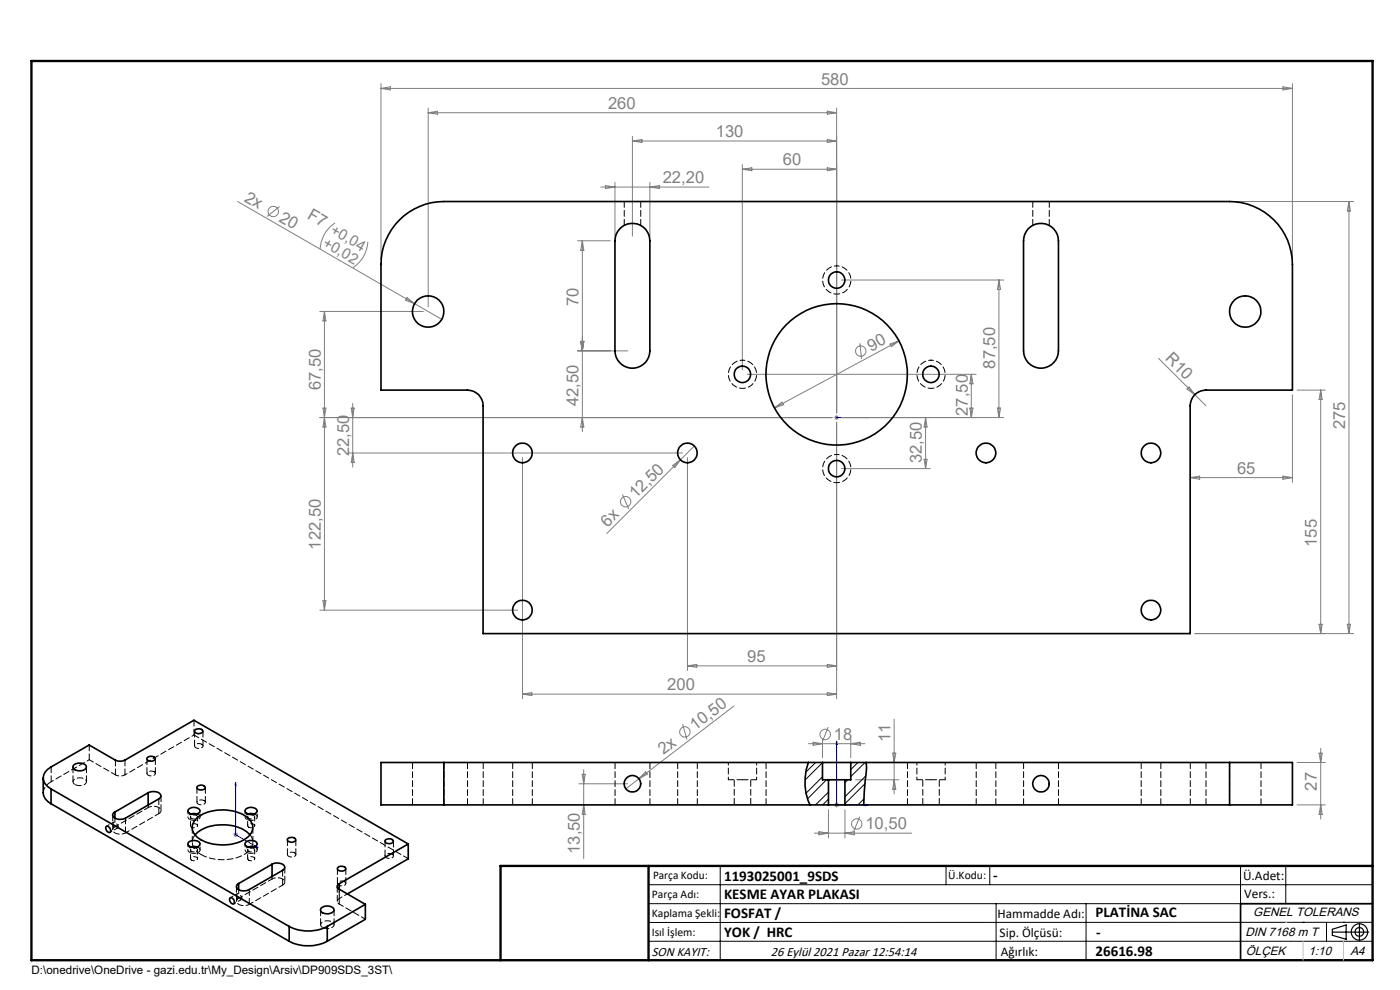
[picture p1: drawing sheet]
<svg xmlns="http://www.w3.org/2000/svg" width="297mm" height="210mm" viewBox="0 0 297 210" stroke-linecap="round" stroke-linejoin="round" font-family="sans-serif">
<g fill="none" stroke="#808080" stroke-width=".21">
<path d="M80.8 17.7v37.4M80.8 18.8h193.4M80.8 18.8l2-.4v.7zM272.2 18.4l2 .4-2 .3zM274.2 17.7v37.4M90.8 22.9v42.2M90.8 23.9h86.7M90.8 23.9l2-.3v.6zM127.5 39.7h22.9M128.4 39.4l2.1 .3-2.1 .3zM130.5 38.7v11.4M134.2 28.9v21.2"/>
<path d="M134.2 29.9h43.3M134.2 29.9l2-.3v.6zM137.9 38.7v11.4M137.9 39.7l2-.3v.6zM157.5 34.9v43.5M157.5 35.9h20M157.5 35.9l2-.3v.6zM175.5 35.6l2 .3-2 .3zM175.5 23.6l2 .3-2 .3zM175.5 29.6l2 .3-2 .3zM177.5 22.9v64.7M50.4 42.7l43.3 25.1"/>
<path d="M59.3 43.8l-2.6 2.1M71.1 47.3a6.9 6.9 0 0 0-3.2 5.5M78 51.3a7.1 7.1 0 0 1-3.1 5.5M122.5 51.1h7M123.5 51.1v40.5M123.5 51.1l.4 2h-.7zM178.5 59.4h34.4M211.9 59.4v29.2M211.9 59.4l.4 2h-.7zM261.8 42.7h25.4M286.2 42.7v91.7M286.2 42.7l.3 2.1h-.7z"/>
<path d="M67.8 66.1h22M68.8 66.1v63.3M68.8 66.1l.3 2h-.6zM86.4 63.1l1.5 1.3-1.9-.7zM122.5 74.4h10.7M123.2 72.4h.7l-.4 2zM158.5 79.4h48.6M182.4 72.8l.4 3.4M188.8 73l1.9-.7-1.6 1.2zM190.7 72.3l-26.4 14.2M206.1 79.4v9.2M206.1 79.4l.3 2h-.7z"/>
<path d="M245.8 76l10 10.1M67.8 88.6h108.7M68.5 86.6h.6l-.6 4h.6zM73.8 96.1h71M74.5 86.6h.6l-.3 2zM74.8 85.6v13.5M74.8 96.1l.3 2h-.6zM110.8 97.1v51.1M123.5 88.6l.4 2h-.7zM142.7 98.7l1.7-1.2-1.2 1.7zM145.8 97.1v45.1M147.3 94.6l-18.6 18.6"/>
<path d="M164.3 86.5l1.6-1.2 .3 .6zM177 88.6h1M177.1 88.2l.7 .7M177.5 88.1v1M177.5 89.6v58.6M177.8 88.2l-.7 .7M178.5 88.6h34.4M178.5 99.4h18.8M196 97.4h.7l-.3 2zM196.4 88.6l.3 2h-.7zM196.4 88.6v10.8M205.7 86.6h.7l-.3 2z"/>
<path d="M211.6 86.6h.7l-.4 2zM252.3 82.1l1.2 1.6-1.7-1.2zM274.2 83.7v18.6M275.2 82.8h6M280.2 82.8v51.6M280.2 82.8l.3 1.9h-.7zM132 104.9l1.4 3.1M252.5 101.3h21.7M252.5 101.3l2-.3v.7zM272.2 101l2 .3-2 .4zM67.8 129.4h42M68.5 127.4h.6l-.3 2z"/>
<path d="M253.5 134.4h33.7M279.8 132.4h.7l-.3 2zM285.8 132.4h.7l-.3 2zM110.8 147.2h66.7M110.8 147.2l2-.3v.7zM144.8 153.6l.9 3.3M145.8 141.2h31.7M145.8 141.2l2-.3v.7zM155.7 149.7l-20.2 15.5M171.5 157.8h12M172.5 157.4l2 .4-2 .3zM174.5 156.8v4"/>
<path d="M175.5 140.9l2 .3-2 .4zM175.5 146.9l2 .3-2 .4zM175.7 154.2l-1.3 3.2M180.5 156.8v4M180.5 157.8l2-.4v.7zM189.4 159.8h.6l-.3 1.9zM189.7 152.6v15.8M279.8 159.8h.7l-.3 1.9zM280.2 158.7v15M49.5 177.1h1M49.6 176.7l.7 .7M50 176.6v1"/>
<path d="M50.3 176.7l-.7 .7M122.8 166.3h10.4M123.5 164.2h.6l-.3 2.1zM123.8 170.7l.3 2h-.6zM123.8 163.3v18.8M135.5 165.2l-2.7 2.1M136.9 163.7l.4 .5-1.8 1zM172.8 176.7h20.6M173.7 176.4l2.1 .3-2.1 .4zM175.8 171.8v6M177 170.7h1M177.1 170.4l.7 .7"/>
<path d="M177.5 170.2v1.1M177.8 170.4l-.7 .7M179.2 171.8v6M179.2 176.7l2.1-.3v.7zM181.5 165.4h9.2M182.4 173.2l-1.3 3.1M189.7 165.4l.3 2h-.6zM275.2 170.7h6M275.2 161.7h6M280.2 170.7l.3 2h-.7z"/>
<circle cx="58" cy="44.9" r="1.1"/>
<circle cx="182.6" cy="74.5" r="1.11"/>
<circle cx="132.7" cy="106.4" r="1.11"/>
<circle cx="145.3" cy="155.2" r="1.1"/>
<circle cx="175.1" cy="155.8" r="1.11"/>
<circle cx="181.8" cy="174.8" r="1.09"/>
</g>
<g fill="none" stroke="#000" stroke-width=".25">
<path d="M282.6 197.7h7.8M282.6 197.1l3-.9v3l-3-.8zM288.4 195.8v3.8M106.2 203.7h185"/>
<circle cx="288.4" cy="197.7" r="1.74"/>
<circle cx="288.4" cy="197.7" r=".93"/>
</g>
<path d="M177.3 88.6h.4zM177.5 88.6h.1M177.5 88.6h6.8M184.3 88.6h-.7h.7M177.5 157.2l.2 .7h-.4zM177.5 157.2v13.5h6.8M50 166v11.1l4.8 2.7M50 166l.1 .6-.3-.1zM54.3 179.4l.5 .4-.5-.1zM183.6 170.6l.7 .1-.7 .2z" fill="none" stroke="#00f" stroke-width=".21"/>
<g fill="none" stroke="#000" stroke-width=".21">
<path d="M137.6 187.7h153.6M137.6 191.7h153.6M137.6 199.7h153.6M152.8 183.7v20M200.7 183.7v4M210 183.7v4M211.3 191.7v12M230.4 191.7v12M263.2 183.7v20M272.8 183.7v8M276.4 195.6h.1M281.4 195.6v4.1"/>
<path d="M285 195.6h.1M291.2 195.6l-153.6 .1"/>
</g>
<path d="M291.2 191.7h-28v12" fill="none" stroke="#000" stroke-width=".35"/>
<path d="M6.7 12.9h284.5v190.8h-284.5zM137.6 183.7v20M291.2 183.7h-185v20" fill="none" stroke="#000" stroke-width=".5"/>
<path d="M276.4 199.7v4M285 199.7v4" fill="none" stroke="#c0c0c0" stroke-width=".21"/>
<path d="M272.8 195.6h.1" fill="none" stroke="#c0c0c0" stroke-width=".25"/>
<g fill="#00f">
<path d="M183.6 88.6h.7zM177.3 88.6h.4z"/>
<path d="M54.3 179.4l.5 .4-.5-.1zM50 166l.1 .6-.3-.1z"/>
<path d="M183.6 170.6l.7 .1-.7 .2zM177.5 157.2l.2 .7h-.4z"/>
</g>
<g fill="none" stroke="#000" stroke-width=".35">
<path d="M84.7 46.7a13.4 13.4 0 0 1 9.5-4h166.6a13.4 13.4 0 0 1 13.4 13.4v26.7h-18.4a3.3 3.3 0 0 0-3.3 3.3v48.3h-150v-48.3a3.3 3.3 0 0 0-3.3-3.3h-18.4v-26.7a13.3 13.3 0 0 1 3.9-9.4zM131.4 48.6a3.7 3.7 0 0 1 4.1-1 3.7 3.7 0 0 1 2.4 3.5v23.3a3.7 3.7 0 0 1-3.7 3.7 3.7 3.7 0 0 1-3.7-3.7v-23.3a3.6 3.6 0 0 1 .9-2.5zM218.1 48.6a3.7 3.7 0 0 1 4.1-1 3.7 3.7 0 0 1 2.3 3.5v23.3a3.7 3.7 0 0 1-3.7 3.7 3.7 3.7 0 0 1-3.7-3.7v-23.3a3.8 3.8 0 0 1 1-2.5zM41.3 154.9a1.01 1.01 0 0 1 1.7 .3 1.07 1.07 0 0 1-1.7-.1zM9.2 165v3.2a2.78 2.78 0 0 0 1.6 2.3M10.8 167.3a2.46 2.46 0 0 1-1.6-2.3 2.46 2.46 0 0 1 1.6-2.3l8.1-4.7 5.6 3.2a2.49 2.49 0 0 0 2 0l14.6-8.4 45.5 26.2M10.8 167.3l50.5 29.2M10.8 167.3v3.2M10.8 170.5l50.5 29.2M15.7 162.3a1.88 1.88 0 0 1 2.6 .3 1.5 1.5 0 0 1-2.2 .8 .64 .64 0 0 1-.6-.4 .64 .64 0 0 1 .2-.7zM22.5 175.4a.78 .78 0 0 1 .8 .3 .78 .78 0 0 1 0 .9 .9 .9 0 0 1-.8-1.2zM24.4 172.3v1.3"/>
<path d="M31.2 160.7a1.2 1.2 0 0 1 1.7 .2 1.02 1.02 0 0 1-1.7 .1zM31.4 168.2a2.03 2.03 0 0 1 2.7 .5v.3l-.4 .5-7.1 4.1a2.03 2.03 0 0 1-2.7-.6l.1-.5 .4-.2M31.4 168.2l-7 4.1M31.4 168.2v2.5M40.1 178.6a1.7 1.7 0 0 1 2.3 .4 1.49 1.49 0 0 1-2.3 .4l-.2-.4zM40.1 171.6a1.62 1.62 0 0 1 2.3 .4 1.41 1.41 0 0 1-2 .6 .58 .58 0 0 1-.5-.4 .58 .58 0 0 1 .2-.6zM40.5 179.7h1.3M40.5 172.7h1.3M41.4 177.1a9.1 9.1 0 0 1 9.2-1.6l1.7 .9 .7 .7M41.7 173.6a9.4 9.4 0 0 1 10.2-.6 2.7 2.7 0 0 1 1.7 2.6 2.7 2.7 0 0 1-1.7 2.5 9.9 9.9 0 0 1-10-.4 2.51 2.51 0 0 1-.2-4.1zM41.8 166.9a1.02 1.02 0 0 1 1.7 .2 1.1 1.1 0 0 1-1.7 0zM52.2 171.6a1.6 1.6 0 0 1 2.3 .4 1.48 1.48 0 0 1-2.5 .1z"/>
<path d="M52.2 178.6a1.68 1.68 0 0 1 2.3 .4 1.47 1.47 0 0 1-2.3 .4l-.2-.4zM52.6 179.7h1.3M52.6 172.7h1.3M61 177.9a1.09 1.09 0 0 1 1.7 .2 .95 .95 0 0 1-.9 .6 .95 .95 0 0 1-.8-.7zM81.7 178.2a1 1 0 0 1 1.7 .3 1.02 1.02 0 0 1-1.7-.1zM86.6 179l-14.6 8.5M86.6 179v3.2l-12.9 7.4M94.2 161.7h-13.4v9h13.4M94.2 161.7v9M94.2 161.7h80.3M94.2 170.7h81.6M171.5 161.7a11.7 11.7 0 0 0 .3 9"/>
<path d="M174.5 161.7h6M174.5 161.7v3.7h1.3M175.8 165.4h3.4M175.8 170.7h3.4M175.8 165.4v5.3M179.2 170.7h81.6M179.2 165.4v5.3M180.5 161.7h80.3M180.5 161.7v3.7h-1.3M183.8 161.7v1.2l-.6 7.8M260.8 161.7h13.4v9h-13.4M260.8 161.7v9"/>
<path d="M48.8 190.5a.75 .75 0 0 1 .8 .4 .75 .75 0 0 1-.1 .9 .99 .99 0 0 1-.7-1.3zM50.6 187.4v1.3M57.7 183.3a2.03 2.03 0 0 1 2.7 .6v.3l-.5 .4-7 4.1a2.03 2.03 0 0 1-2.7-.5v-.4l.4-.4M57.7 183.3l-7.1 4.1M57.7 183.3v2.6M61.3 196.5a9 9 0 0 0 8.1 0M61.3 199.7a9 9 0 0 0 8.1 0M61.3 196.5v3.2M68.2 192.6a1.84 1.84 0 0 1 2.6 .3 1.37 1.37 0 0 1-1.9 .9 .76 .76 0 0 1-.8-.4 .76 .76 0 0 1 .1-.8zM69.4 196.5v3.2M71.8 183.9a1.16 1.16 0 0 1 1.5 .3 .97 .97 0 0 1-.9 .6 .97 .97 0 0 1-.8-.6zM72 187.5a.61 .61 0 0 0-.5 .5 .61 .61 0 0 0 .5 .6"/>
<path d="M72 188.6l5.5 3.2M72 187.5v1.1M77.5 191.8l-8.1 4.7M77.5 191.8v3.2l-8.1 4.7"/>
<circle cx="177.5" cy="59.4" r="1.75"/>
<circle cx="90.8" cy="66.1" r="3.3"/>
<circle cx="157.5" cy="79.4" r="1.75"/>
<circle cx="177.5" cy="79.4" r="15"/>
<circle cx="197.5" cy="79.4" r="1.75"/>
<circle cx="264.2" cy="66.1" r="3.3"/>
<circle cx="110.8" cy="96.1" r="2.09"/>
<circle cx="145.8" cy="96.1" r="2.09"/>
<circle cx="177.5" cy="99.4" r="1.75"/>
<circle cx="209.1" cy="96.1" r="2.09"/>
<circle cx="244.2" cy="96.1" r="2.08"/>
<circle cx="110.8" cy="129.4" r="2.09"/>
<circle cx="244.2" cy="129.4" r="2.08"/>
<circle cx="134.2" cy="166.3" r="1.76"/>
<circle cx="220.8" cy="166.3" r="1.75"/>
</g>
<g fill="none" stroke="#000" stroke-width=".21" stroke-dasharray="1.3 .6" stroke-dashoffset=".8">
<path d="M177.5 56.4a3 3 0 0 1 2.7 4.3 3 3 0 0 1-5.1 .5 3 3 0 0 1 1.8-4.7l.6-.1M157.5 76.4a3 3 0 0 1 2.7 4.3 3 3 0 0 1-5.1 .5 3 3 0 0 1 1.8-4.7l.6-.1M197.5 76.4a3 3 0 0 1 2.7 4.3 3 3 0 0 1-5.1 .5 3 3 0 0 1 1.8-4.7l.6-.1M177.5 96.4a3 3 0 0 1 2.7 4.3 3 3 0 0 1-5.1 .5 3 3 0 0 1 1.8-4.7l.6-.1M23.4 176.6l1.4-.9M24.1 174.4l-1.5 .9M26.5 164.4l14.7-8.5M40.5 179.6a.61 .61 0 0 0-.6 .5 .61 .61 0 0 0 .3 .7M40.5 172.6a.61 .61 0 0 0-.6 .5 .61 .61 0 0 0 .3 .7M52.6 179.6a.61 .61 0 0 0-.6 .5 .61 .61 0 0 0 .4 .7M52.6 172.6a.61 .61 0 0 0-.6 .5 .61 .61 0 0 0 .4 .7M49.6 191.7l1.5-.8"/>
<path d="M50.3 189.6l-1.4 .8"/>
</g>
<g fill="none" stroke="#000" stroke-width=".21" stroke-dasharray="1.3 .6">
<path d="M132.4 42.7v5.1M135.9 47.8v-5.1M219.1 42.7v5.1M222.6 47.8v-5.1M41.2 155.9v-3.1M41.3 155.1v3.1M43.1 158.2v-3.1M10.9 165.8v-3.1M15.5 162.7v3.1M18.3 165.8v-3.1M18.9 161.2v-3.2M23.9 172.9v3.1"/>
<path d="M24.5 164.4v-3.2M26.5 164.4v-3.2M26.6 176.7v-3.2M31.2 160.9v3.2M31.5 171.3v-.6M33 164.1v-3.2M33.7 172.6v-3.2M34.2 171.9v-3.1M40.8 175.5v3.1M41.4 177.1a2.55 2.55 0 0 0 .9 3.9l.4 .3M41.8 167v3.2M43.6 170.2v-3.2"/>
<path d="M53.6 178.6v-3.1M61 178.1v3.2M81.7 178.4v3.2M42.7 181.3a9.7 9.7 0 0 0 9.9-.6 2.44 2.44 0 0 0 .4-3.6M50.2 188v3.2M52.9 191.8v-3.1M57.7 186.5v-.6M60 187.8v-3.2M60.4 187.1v-3.1M62.8 181.3v-3.2M68 193v3.1M70.9 196.1v-3.1"/>
<path d="M71.5 188v3.2M71.6 184.2v3.2M72 191.8v-3.2M73.4 187.4v-3.2M83.5 181.6v-3.2"/>
</g>
<path d="M173 161.7l-2.1 2.1M174.5 164.8l-3.5 3.5M174.5 161.8l-3.7 3.7M175.3 165.4l-4 4.1M175.8 169.5l-1.3 1.2M175.8 168l-2.8 2.7M179.8 165.4l-.6 .6M182 161.7l-1.5 1.6M183.3 169.5l-1.3 1.2M183.5 166.3l-4.3 4.2M183.5 161.7l-3 3M183.7 164.6l-4.5 4.4" fill="none" stroke="#000" stroke-width=".21"/>
<g fill="none" stroke="#000" stroke-width=".21" stroke-dasharray="1.3 .6" stroke-dashoffset="-.1">
<path d="M15.9 166.4a1.77 1.77 0 0 0 2.4-.5 1.62 1.62 0 0 0-2.4-.6 .61 .61 0 0 0-.4 .6 .61 .61 0 0 0 .4 .5M87.5 161.7v9M94.2 170.7v-9M99.2 170.7v-9M102.5 170.7v-9M108.8 161.7v9M112.9 170.7v-9M130.5 170.7v-9M137.9 170.7v-9M143.8 161.7v9M147.9 170.7v-9M155.8 165.4v5.3"/>
<path d="M159.3 170.7v-5.3M162.5 161.7v9M192.5 170.7v-9M195.8 165.4v5.3M199.3 170.7v-5.3M207.1 161.7v9M211.3 170.7v-9M217.1 170.7v-9M224.5 170.7v-9M242.1 161.7v9M246.3 170.7v-9M252.5 170.7v-9"/>
<path d="M255.8 170.7v-9M260.8 161.7v9M267.5 170.7v-9M68.4 196.7a1.77 1.77 0 0 0 2.5-.5 1.62 1.62 0 0 0-2.5-.6 .61 .61 0 0 0-.4 .6 .61 .61 0 0 0 .4 .5"/>
</g>
<path d="M9.2 168.2a2.86 2.86 0 0 1 1.7-2.4M154.5 165.4h3M157.5 165.4h3M194.5 165.4h3M197.5 165.4h3M86.6 182.1l-45.4-26.2" fill="none" stroke="#000" stroke-width=".21" stroke-dasharray="1.3 .6" stroke-dashoffset=".1"/>
<g fill="none" stroke="#000" stroke-width=".21" stroke-dasharray="1.3 .6" stroke-dashoffset=".7">
<path d="M18.9 161.2l-8 4.6M40.6 173.6a.77 .77 0 0 0 1.3-.4 .82 .82 0 0 0-.8-.4 .82 .82 0 0 0-.7 .6l.2 .2M40.6 175.5a.77 .77 0 0 0 1.3-.5 .82 .82 0 0 0-.8-.3 .82 .82 0 0 0-.7 .6l.2 .2M52.8 173.6a.77 .77 0 0 0 1.2-.4 .82 .82 0 0 0-.8-.4 .82 .82 0 0 0-.6 .6l.2 .2M52.8 175.5a.77 .77 0 0 0 1.2-.5 .82 .82 0 0 0-.8-.3 .82 .82 0 0 0-.6 .6l.2 .2M154.5 161.7v3.7M160.5 165.4v-3.7M194.5 161.7v3.7M200.5 165.4v-3.7M40.6 180.6a.77 .77 0 0 0 1.3-.4 .82 .82 0 0 0-.8-.4 .82 .82 0 0 0-.7 .6l.2 .2M40.6 182.5a.77 .77 0 0 0 1.3-.5 .82 .82 0 0 0-.8-.3 .82 .82 0 0 0-.7 .6l.2 .2M52.8 180.6a.77 .77 0 0 0 1.2-.4 .82 .82 0 0 0-.8-.4 .82 .82 0 0 0-.6 .6l.2 .2"/>
<path d="M52.8 182.5a.77 .77 0 0 0 1.2-.5 .82 .82 0 0 0-.8-.3 .82 .82 0 0 0-.6 .6l.2 .2M72 190.6a.62 .62 0 0 0-.4 .6 .62 .62 0 0 0 .4 .6"/>
</g>
<path d="M42.8 157.9a.44 .44 0 0 1 .2 .5 .44 .44 0 0 1-.5 .3 .74 .74 0 0 1-.8 .1 .74 .74 0 0 1-.3-.8 1.28 1.28 0 0 1 1.4-.1M18.9 161.2l5.6 3.2M32.7 163.7a.44 .44 0 0 1 .2 .5 .44 .44 0 0 1-.5 .3 .74 .74 0 0 1-.8 .1 .74 .74 0 0 1-.3-.7 1.28 1.28 0 0 1 1.4-.2M43.3 169.8a.44 .44 0 0 1 .2 .6 .44 .44 0 0 1-.5 .3 .74 .74 0 0 1-.8 0 .74 .74 0 0 1-.3-.7 1.28 1.28 0 0 1 1.4-.2M62.5 180.9a.44 .44 0 0 1 .2 .5 .44 .44 0 0 1-.5 .3 .74 .74 0 0 1-.8 .1 .74 .74 0 0 1-.3-.7 1.28 1.28 0 0 1 1.4-.2M72 191.8l5.5 3.2M73.1 187a.44 .44 0 0 1 .2 .6 .44 .44 0 0 1-.5 .3 .74 .74 0 0 1-.8 0 .74 .74 0 0 1-.3-.7 1.28 1.28 0 0 1 1.4-.2M83.2 181.2a.44 .44 0 0 1 .2 .5 .44 .44 0 0 1-.5 .3 .74 .74 0 0 1-.8 .1 .74 .74 0 0 1-.3-.7 1.28 1.28 0 0 1 1.4-.2" fill="none" stroke="#000" stroke-width=".21" stroke-dasharray="1.3 .6" stroke-dashoffset=".3"/>
<path d="M25 175.3a1.01 1.01 0 0 0-1-.8 1.02 1.02 0 0 0 .6 1.3l.4-.2v-.3M39.9 179v1.3M39.9 172v1.3M42.4 173.3v-1.3M52 179v1.3M52 172v1.3M54.6 173.3v-1.3M42.4 180.3v-1.3M51.3 190.5a1.01 1.01 0 0 0-1-.9 1.02 1.02 0 0 0 .6 1.3l.3-.2 .1-.2M54.6 180.3v-1.3M72 190.6v-2M73.7 189.6l-1.7 1" fill="none" stroke="#000" stroke-width=".21" stroke-dasharray="1.3 .6" stroke-dashoffset=".6"/>
<path d="M24.4 175.4a.76 .76 0 0 0-.5 .8 .76 .76 0 0 0 .8 .6l1.2 .1 .7-.2M24.5 164.4a2.23 2.23 0 0 0 2 0M33.7 172.6a.76 .76 0 0 0 .4-.9 .76 .76 0 0 0-.8-.6h-1.1l-.7 .2M50.6 190.5a.76 .76 0 0 0-.4 .9 .76 .76 0 0 0 .8 .6l1.1 .1 .8-.3M60 187.8a.76 .76 0 0 0 .4-.9 .76 .76 0 0 0-.8-.6l-1.1-.1-.8 .3" fill="none" stroke="#000" stroke-width=".21" stroke-dasharray="1.3 .6" stroke-dashoffset=".5"/>
<path d="M26.6 176.7l7.1-4.1M31.5 171.3l-7.1 4.1M52.9 191.8l7.1-4M57.7 186.5l-7.1 4" fill="none" stroke="#000" stroke-width=".21" stroke-dasharray="1.3 .6" stroke-dashoffset=".4"/>
<path d="M40.2 173.8a1.47 1.47 0 0 0 2.2-.6l-.1-.3-.5-.3M52.4 173.8a1.47 1.47 0 0 0 2.2-.6l-.2-.3-.5-.3M40.2 180.8a1.47 1.47 0 0 0 2.2-.6l-.1-.3-.5-.3M52.4 180.8a1.47 1.47 0 0 0 2.2-.6l-.2-.3-.5-.3" fill="none" stroke="#000" stroke-width=".21" stroke-dasharray="1.3 .6" stroke-dashoffset="-.2"/>
<path d="M24.4 175.4v-1.9M40.4 173.3v1.9M41.9 175.2v-1.9M52.5 173.3v1.9M54 175.2v-1.9M40.4 180.3v1.8M41.9 182.1v-1.8M50.6 190.5v-1.8M52.5 180.3v1.8M54 182.1v-1.8" fill="none" stroke="#000" stroke-width=".21" stroke-dasharray="1.3 .6" stroke-dashoffset=".9"/>
<g font-size="3.5" fill="#808080">
<text x="174.2" y="17.9">580</text>
<text x="129" y="23.1">260</text>
<text x="151.8" y="29.1">130</text>
<text x="166.1" y="35.1">60</text>
<text x="140.6" y="38.9">22,20</text>
<text x="51.7" y="42.5" transform="rotate(30 51.7 42.5)">2x</text>
<text x="59" y="46.8" transform="rotate(30 59 46.8)">20</text>
<text x="65" y="46.2" transform="rotate(30 65 46.2)">F7 +0,04</text>
<text x="122.8" y="65" transform="rotate(-90 122.8 65)">70</text>
<text x="184.8" y="74.6" transform="rotate(-28 184.8 74.6)">90</text>
<text x="247" y="76.2" transform="rotate(45 247 76.2)">R10</text>
<text x="68.1" y="82.8" transform="rotate(-90 68.1 82.8)">67,50</text>
<text x="211.1" y="78.2" transform="rotate(-90 211.1 78.2)">87,50</text>
<text x="122.8" y="86.2" transform="rotate(-90 122.8 86.2)">42,50</text>
<text x="205.3" y="88.2" transform="rotate(-90 205.3 88.2)">27,50</text>
<text x="285.4" y="91.1" transform="rotate(-90 285.4 91.1)">275</text>
<text x="74.1" y="96.8" transform="rotate(-90 74.1 96.8)">22,50</text>
<text x="195.6" y="98.3" transform="rotate(-90 195.6 98.3)">32,50</text>
<text x="262.4" y="100.5">65</text>
<text x="134.9" y="105.9" transform="rotate(-45 134.9 105.9)">12,50</text>
<text x="128.9" y="111.9" transform="rotate(-45 128.9 111.9)">6x</text>
<text x="68.1" y="116.6" transform="rotate(-90 68.1 116.6)">122,50</text>
<text x="279.4" y="116" transform="rotate(-90 279.4 116)">155</text>
<text x="158.5" y="140.4">95</text>
<text x="141.5" y="146.4">200</text>
<text x="147.5" y="155.1" transform="rotate(-37 147.5 155.1)">10,50</text>
<text x="140.8" y="160.2" transform="rotate(-37 140.8 160.2)">2x</text>
<text x="176.9" y="157">18</text>
<text x="188.9" y="157.5" transform="rotate(-90 188.9 157.5)">11</text>
<text x="279.4" y="167.7" transform="rotate(-90 279.4 167.7)">27</text>
<text x="183.6" y="175.9">10,50</text>
<text x="123" y="181.1" transform="rotate(-90 123 181.1)">13,50</text>
</g>
<text font-size="3.2" fill="#808080" x="68.3" y="52.2" transform="rotate(30 68.3 52.2)">+0,02</text>
<g font-size="3.2">
<text x="153.6" y="186.8">1193025001_9SDS</text>
<text x="153.6" y="190.8">KESME AYAR PLAKASI</text>
<text x="210.7" y="186.6">-</text>
<text x="153.6" y="194.8">FOSFAT /</text>
<text x="232.4" y="194.5">PLATİNA SAC</text>
<text x="153.6" y="198.8">YOK / HRC</text>
<text x="232.4" y="202.8">26616.98</text>
<text x="232.5" y="198.8">-</text>
</g>
<g font-size="2.8">
<text x="263.7" y="186.7">Ü.Adet:</text>
<text x="263.9" y="190.5">Vers.:</text>
<text x="211.6" y="194.8">Hammadde Adı:</text>
<text x="138.3" y="202.8">SON KAYIT:</text>
<text x="163.6" y="202.8">26 Eylül 2021 Pazar 12:54:14</text>
<text x="212.1" y="198.7">Sip. Ölçüsü:</text>
<text x="212.3" y="202.7">Ağırlık:</text>
</g>
<g font-size="2.6">
<text x="265.9" y="194.4">GENEL TOLERANS</text>
<text x="264.2" y="198.5">DIN 7168 m T</text>
<text x="264.3" y="202.6">ÖLÇEK</text>
<text x="277.6" y="202.6">1:10</text>
<text x="286.5" y="202.6">A4</text>
</g>
<g font-size="2.5">
<text x="138.3" y="190.5">Parça Adı:</text>
<text x="138.5" y="186.5">Parça Kodu:</text>
<text x="201.2" y="186.5">Ü.Kodu:</text>
<text x="138.3" y="194.5">Kaplama Şekli:</text>
<text x="138.3" y="198.6">Isıl İşlem:</text>
<text x="6.7" y="206.7">D:\onedrive\OneDrive - gazi.edu.tr\My_Design\Arsiv\DP909SDS_3ST\</text>
</g>
</svg>
